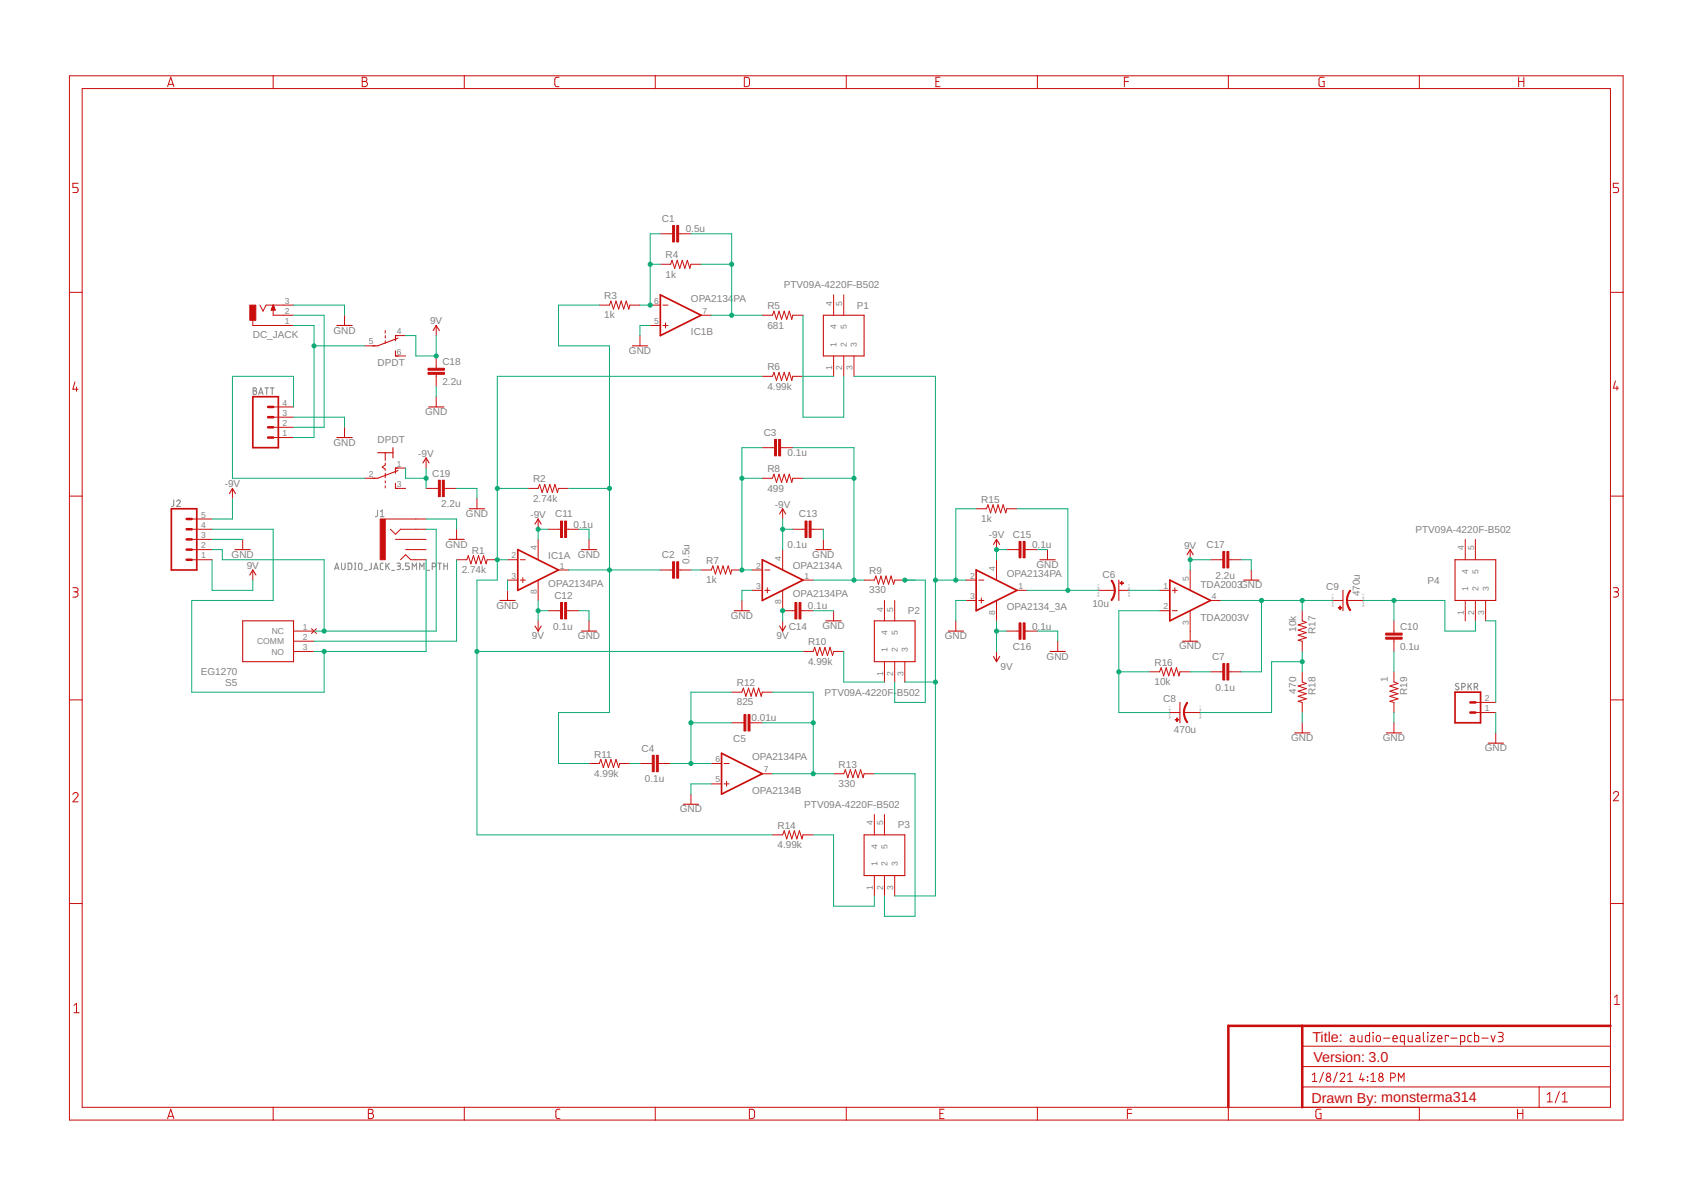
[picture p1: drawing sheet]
<svg xmlns="http://www.w3.org/2000/svg" width="297mm" height="210mm" viewBox="0 0 297 210" stroke-linecap="round" stroke-linejoin="round" font-family="sans-serif">
<g fill="none" stroke="#808080" stroke-width=".18">
<path d="M44.5 68.1l.4 .1 .1 .1-.2 .3 .3 .3-.2 .4h-.4zM44.5 68.6h.3M45.4 69.3l.4-1.2 .4 1.2M45.6 69h.5M46.5 68.1h.7M46.9 68.1v1.2M47.5 68.1h.6M47.8 68.1v1.2M30.5 87.8v1l-.4 .2M31 88.1a.31 .31 0 0 1 .5-.3 .31 .31 0 0 1 .1 .5l-.6 .7h.7M58.9 99.8h.6M60 98.9v1l.2 .2 .4-.2v-1"/>
<path d="M61.2 98.9h.4l.2 .2v.6l-.2 .3-.4 .1zM62.3 98.9h.2M62.4 98.9v1.2M63.1 99l.3-.1 .2 .2v.8l-.2 .2-.3-.1-.2-.3zM65.2 98.9v1l-.4 .2M65.7 99.8h.6M66.3 89.6v1l-.4 .2M66.8 90.8h.7M66.8 89.9l.3-.3v1.2M67.3 98.9h-.3l-.2 .3v.7l.5 .2M67.8 98.9v1.2M68 99.4l.4 .7"/>
<path d="M68.4 98.9l-.6 .7M69.7 98.9h.5l.1 .2-.1 .3h-.4M70 99.4l.3 .3v.2l-.6 .2M70.8 100v.1zM71.9 98.9h-.7v.5h.4a.32 .32 0 0 1 .3 .3 .32 .32 0 0 1-.3 .4h-.4M75.9 99.5h.5l.2-.2-.1-.3-.6-.1v1.2M76.9 98.9h.7M77.2 98.9v1.2M78 99.4h.6M78 98.9v1.2M78.6 98.9v1.2M58.8 100.1l.4-1.2 .3 1.2"/>
<path d="M62.3 100.1h.2M64 100.2h.5M65.7 100.1l.3-1.2 .4 1.2M68.8 100.2h.5M72.4 100.1v-1.2l.4 .6 .4-.6v1.2M73.7 100.1v-1.2l.4 .6 .4-.6v1.2M75 100.2h.5M256.2 120.1h-.4l-.1 .2 .5 .4a.31 .31 0 0 1-.1 .5 .31 .31 0 0 1-.4-.2M256.8 120.7l.5-.2v-.4l-.5-.1v1.2M257.9 120v1.2M258.1 120.5l.4 .7M258.5 120l-.6 .7"/>
<path d="M259 120.7l.5-.2v-.4l-.5-.1v1.2M259.3 120.7l.3 .5"/>
</g>
<g fill="none" stroke="#c90d0c" stroke-width=".19">
<path d="M59.2 57.2h2.7M69.9 59.4l-3.6 1.3h-.9M69.9 58.9h-.4v1M76.1 58.1l.5-.9 .6 .9M144.6 55.4h7.2v7.1h-7.2zM59.2 76.9h2.7M66.3 79.5h2.7M69 78.6v1.8M69.5 61.6v.9h.4M75.3 71.5h2.7M111.1 60.7h2.7M40.3 86.7l.5-.9 .6 .9"/>
<path d="M41.3 96.5h2.7M69.5 84.9v.9h.4M69.9 82.2h-.4v.9M69.9 82.7l-3.6 1.3h-.9M74.3 81.3l.5-.9 .6 .9M78.9 94.7h2.7M82.4 89.4h2.7M94 92.1l.5-.9 .6 .9M102.1 96.5h2.7M136.9 90.3l.6-.9 .5 .9M143.3 96.5h2.7M174.5 95.6l.5-.9 .6 .9"/>
<path d="M182.7 98.3h2.7M208.5 97.4l.6-.9 .5 .9M255.6 98.3h7.1v7.2h-7.1zM42.6 109.1h9v7.1h-9zM43.9 101l.5-.9 .6 .9M87.8 105.5h2.7M94 110l.5 .8 .6-.8M102.1 110.8h2.7M129 107.3h2.7M136.9 110l.6 .8 .5-.8M145.1 109.1h2.7M153.6 109.1h7.1v7.1h-7.1z"/>
<path d="M166.6 110.8h2.6M174.5 115.3l.5 .9 .6-.9M184.4 114.4h2.7M196.5 101.9v3.6M207.7 112.6h2.7M218.5 101.9h2.6M235.9 103.7v3.6M207.3 123.4v3.6M227.4 128.7h2.7M243.5 128.7h2.7M261.4 130.5h2.7M120 141.3h2.7"/>
<path d="M151.8 146.6h7.1v7.2h-7.1z"/>
</g>
<g fill="none" stroke="#c90d0c" stroke-width=".18">
<path d="M12.2 13.3h272.9v183.4h-272.9zM14.4 15.6h268.5v178.9h-268.5zM29.4 15.2l.6-1.6 .5 1.6M29.6 14.8h.8M48 13.3v2.3M63.6 13.6h.5a.37 .37 0 0 1 .4 .3 .37 .37 0 0 1-.4 .4 .46 .46 0 0 1 .5 .5 .46 .46 0 0 1-.5 .4h-.5zM63.6 14.3h.5M81.6 13.3v2.3M98.2 13.6l-.6 .1-.1 .2 .1 1.2 .6 .1M115.1 13.3v2.3M130.7 13.6l.8 .1 .2 1.1a.44 .44 0 0 1-.5 .4h-.5zM148.7 13.3v2.3"/>
<path d="M164.4 14.3h.5M165.1 13.6h-.7v1.6h.7M182.2 13.3v2.3M197.5 14.3h.7M198.2 13.6h-.7v1.6M215.8 13.3v2.3M232.6 13.6h-.5l-.4 .2v1.1l.2 .3h.7v-.9h-.3M249.3 13.3v2.3M266.8 13.6v1.6M266.8 14.3h.9M267.7 13.6v1.6M13.7 32.2h-.9v.7h.6a.46 .46 0 0 1 .3 .5 .46 .46 0 0 1-.3 .4h-.6"/>
<path d="M284.3 32.2h-.9v.7h.6a.46 .46 0 0 1 .3 .5 .46 .46 0 0 1-.3 .4h-.6M12.2 51.4h2.2M44.4 56.3v.9h7.2M45.7 53.6l.5 1.1 .5-1.1h4.9M47.7 54.4h.6M47.7 54.3h.6M47.8 54.2h.4M47.8 54.1h.4M47.8 54h.4M47.8 54h.3M47.9 53.9h.2M47.9 53.8h.2"/>
<path d="M47.9 53.7h.1M48 53.7h.1M48 53.6v1.8h3.6M48 53.6l.3 .9h-.7zM60.5 55.4v1.8M67.7 58.1v.4M67.7 58.9v.5M67.7 59.9v.4M69.5 58.9h1.7M76.6 57.2v1.7M105.3 53.6h1.8l.2-.7 .5 1.4 .4-1.4 .5 1.4 .4-1.4 .5 1.4 .4-1.4 .4 1.4 .2-.7h1.8M112.4 58.9v1.8"/>
<path d="M114.2 57.2h1.8M114.2 53.6h1.8M116 46.4h1.8l.2-.7 .5 1.4 .5-1.4 .4 1.4 .4-1.4 .5 1.4 .4-1.4 .5 1.4 .2-.7h1.7M116 41.1h2.2M116.4 57.2h.9M116.4 53.6h.9M116.9 56.7v.9M119.2 41.1h2.2M123.1 55.4h1.8M133.9 55.4h1.8l.3-.7 .4 1.4 .4-1.4 .5 1.4 .5-1.4 .4 1.4 .4-1.4 .5 1.4 .2-.7h1.8M146.4 51.8v3.6M148.2 51.8v3.6"/>
<path d="M282.9 51.4h2.2M13.2 67.1l-.4 1.3h.9M13.4 68v.7M48 76.9h3.6M48 75.1h3.6M48 73.3h3.6M48 71.5h3.6M60.5 75.1v1.8M64.1 60.7h1.8M67.7 79.5v1.4M69.5 62.5h1.7M76.6 62.5v2.2"/>
<path d="M76.6 65.8v2.1M76.6 69.7v1.8M133.9 66.1h1.8l.3-.7 .4 1.4 .4-1.4 .5 1.4 .5-1.4 .4 1.4 .4-1.4 .5 1.4 .2-.7h1.8M133.9 78.6h2.1M137.1 78.6h2.2M146.4 62.5v3.6M148.2 62.5v3.6M150 62.5v3.6M283.8 66.9l-.4 1.3h.9M284 67.8v.7M12.2 87.1h2.2M33.7 98.3h3.6"/>
<path d="M33.7 93h3.6M33.7 91.2h3.6M33.7 94.7h3.6M33.7 96.5h3.6M40.8 85.8v1.8M42.6 94.7v1.8M64.1 84h1.8M67.7 81.3v.4l-.6 .3 .6 .4v.3M67.7 83.1v.8M67.7 84.5v.3M67.7 85.3v.4M67.7 91.2h7.1"/>
<path d="M68.6 93l.9 .9 .9-.9h4.4M69.5 85.8h1.7M69.5 82.2h1.7M69.5 94.7h5.3M70.4 98.3l.8-.9 1 .9h2.6M71.2 96.5h3.6M74.8 85.8h2.2M74.8 80.4v1.8M78.1 85.8h2.1M80.2 98.3h1.8l.3-.7 .4 1.4 .5-1.4 .4 1.4 .5-1.4 .4 1.4 .4-1.4 .5 1.4 .2-.7h1.8M80.2 93v1.7M83.8 87.6v1.8"/>
<path d="M89.2 98.3h1.8M91.4 98.3h.9M92.7 85.8h1.8l.3-.7 .4 1.4 .5-1.4 .4 1.4 .5-1.4 .4 1.4 .5-1.4 .4 1.4 .2-.7h1.8M94.5 91.2v1.8M94.5 94.7v3.6M96.3 93h2.2M99.5 93h2.2M103.5 94.7v1.8M133.9 84h1.8l.3-.7 .4 1.4 .4-1.4 .5 1.4 .5-1.4 .4 1.4 .4-1.4 .5 1.4 .2-.7h1.8M137.5 89.4v1.8M137.5 96.5v3.6M139.3 93h2.1"/>
<path d="M142.5 93h2.1M144.6 94.7v1.8M171.5 89.4h1.8l.2-.7 .5 1.4 .4-1.4 .5 1.4 .4-1.4 .5 1.4 .4-1.4 .5 1.4 .1-.7h1.8M175 94.7v1.8M175 98.3v3.6M176.8 96.5h2.2M180.1 96.5h2.1M184 96.5v1.8M209.1 96.5v1.8M212.6 98.3h2.2M215.9 98.3h2.1M257.4 94.7v3.6"/>
<path d="M259.2 94.7v3.6M282.9 87.1h2.2M12.8 103.2h.6a.36 .36 0 0 1 .3 .4 .36 .36 0 0 1-.3 .3h-.4M13.3 103.9a.47 .47 0 0 1 .4 .5 .47 .47 0 0 1-.4 .5h-.5M44.4 100.1v1.8M51.6 114.4h3.6M51.6 110.8h3.6M51.6 112.6h3.6M54.7 110.4l.9 .9M55.6 110.4l-.9 .9M89.2 101.9h1.8M89.2 103.7v1.8"/>
<path d="M91.4 101.9h.9M91.8 101.5v.8M94.5 101.9v3.6M94.5 109.1v1.7M96.3 107.3h2.2M98.1 100.1h1.8M99.5 107.3h2.2M103.5 109.1v1.7M116 100.1h2.2M119.2 100.1h2.2M123.1 100.1h1.8l.3-.7 .5 1.4 .4-1.4 .5 1.4 .4-1.4 .4 1.4 .5-1.4 .5 1.4 .1-.7h1.8M130.3 105.5v1.8"/>
<path d="M132.1 100.1h1.8M132.1 103.7h1.8M134.3 100.1h.9M134.3 103.7h.9M134.8 103.3v.8M137.5 103.7v3.6h2.1M137.5 109.1v1.7M140.7 107.3h2.2M141.1 101.9h1.8M141.1 114.4h1.8l.2-.7 .5 1.4 .4-1.4 .5 1.4 .4-1.4 .5 1.4 .4-1.4 .4 1.4 .2-.7h1.8M146.4 107.3v1.8M151.8 101.9h1.8l.3-.7 .4 1.4 .4-1.4 .5 1.4 .4-1.4 .5 1.4 .4-1.4 .5 1.4 .2-.7h1.7"/>
<path d="M155.4 105.5v3.6M155.4 116.2v3.6M157.2 105.5v3.6M157.2 116.2v3.6M158.9 116.2v3.6M167.9 109.1v1.7M169.7 101.9h1.8M169.7 105.5h1.8M171.9 101.9h.9M171.9 105.5h.9M172.4 105v.9M175 105.5v3.6"/>
<path d="M175 114.4v1.8M176.8 110.8h2.2M178.6 103.7h1.8M180.1 110.8h2.1M185.8 112.6v1.8M193 103.7h2.8M196.5 103.7h1.8M201.9 118h1.8l.3-.7 .4 1.4 .5-1.4 .4 1.4 .4-1.4 .5 1.4 .5-1.4 .4 1.4 .2-.7h1.8M203.7 103.7h1.8M203.7 107.3h1.8M205.9 103.7h.9M205.9 107.3h.9"/>
<path d="M206.4 103.3v.8M209.1 100.1v3.6M209.1 107.3v5.3M212.6 105.5h1.8M212.6 118h2.2M215.9 118h2.1M219.8 100.1v1.8M228.7 107.3v1.8l.8 .2-1.5 .5 1.5 .4-1.5 .5 1.5 .4-1.5 .5 1.5 .4-1.5 .5 .7 .1v1.8M228.7 118v1.8l.8 .3-1.5 .4 1.5 .5-1.5 .4 1.5 .5-1.5 .4 1.5 .4-1.5 .5 .7 .2v1.8M234.1 105.5h1.8M236.6 105.5h2.9M244.9 118v1.8l.7 .3-1.5 .4 1.5 .5-1.5 .4 1.5 .5-1.5 .4 1.5 .4-1.5 .5 .8 .2v1.8"/>
<path d="M244.9 109.1v2.1M244.9 112.3v2.1M257.4 105.5v3.6M259.2 105.5v3.6M261 105.5v3.6M283.4 103.2h.6a.36 .36 0 0 1 .3 .4 .36 .36 0 0 1-.3 .3h-.4M283.9 103.9a.47 .47 0 0 1 .4 .5 .47 .47 0 0 1-.4 .5h-.5M12.2 122.9h2.2M12.8 139.6a.45 .45 0 0 1 .6-.4 .45 .45 0 0 1 .2 .7l-.8 .9h.9M103.5 134.1h1.8l.2-.7 .5 1.4 .4-1.4 .5 1.4 .4-1.4 .5 1.4 .4-1.4 .5 1.4 .1-.7h1.8M112.4 134.1h2.2M115.6 134.1h2.2"/>
<path d="M121.4 139.5v1.8M124.9 137.7h1.8M124.9 134.1h1.8M127.2 137.7h.9M127.2 134.1h.9M127.6 137.2v.9M128.5 121.6h1.8l.3-.7 .4 1.4 .5-1.4 .4 1.4 .5-1.4 .4 1.4 .5-1.4 .4 1.4 .2-.7h1.8M128.5 127h2.2M131.7 127h2.2M133.9 135.9h1.8M146.4 135.9h1.8l.3-.7 .4 1.4 .5-1.4 .4 1.4 .5-1.4 .4 1.4 .5-1.4 .4 1.4 .2-.7h1.8M205.5 125.2h1.8"/>
<path d="M208 125.2h2.8M228.7 127v1.7M244.9 127v1.7M259.2 125.2h3.5M259.2 123.4h3.5M262.7 128.7v1.8M282.9 122.9h2.2M283.4 139.4a.45 .45 0 0 1 .6-.4 .45 .45 0 0 1 .2 .7l-.8 1h.9M12.2 158.7h2.2M135.7 146.6h1.8l.3-.7 .4 1.5 .4-1.5 .5 1.5 .4-1.5 .5 1.5 .4-1.5 .5 1.5 .2-.8h1.8M153.6 143.1v3.5M153.6 153.8v3.6"/>
<path d="M155.4 143.1v3.5M155.4 153.8v3.6M157.2 153.8v3.6M282.9 158.7h2.2M13 176.6l.4-.4v1.7M13 177.9h.9M283.6 175.2l.4-.4v1.6M283.6 176.4h.9M29.4 196.5l.6-1.7 .5 1.7M29.6 196.1h.8M48 194.5v2.2M64.7 194.8h.5a.37 .37 0 0 1 .3 .4 .37 .37 0 0 1-.3 .4 .46 .46 0 0 1 .4 .4 .46 .46 0 0 1-.4 .5h-.5z"/>
<path d="M64.7 195.6h.5M81.6 194.5v2.2M98.4 194.8l-.5 .1-.3 .3 .1 1.1 .2 .2h.5M115.1 194.5v2.2M131.6 194.8l.8 .2 .1 .3v.7a.43 .43 0 0 1-.4 .5h-.5zM148.7 194.5v2.2M165.1 195.6h.6M165.8 194.8h-.7v1.7h.7M182.2 194.5v2.2M198 195.6h.8M198.8 194.8h-.8v1.7M215.8 194.5v2.2"/>
<path d="M228.7 190.9h54.2M228.7 187.3h54.2M228.7 183.8h54.2M230.5 188.8l.4-.3v1.5M230.5 190h.8M232.1 194.8h-.6l-.3 .3-.1 1 .3 .4h.7v-.9h-.3M232.5 188.3l-.7 1.8M234.9 188.3l-.6 1.8M235.4 188.8a.41 .41 0 0 1 .6-.3 .41 .41 0 0 1 .1 .6l-.7 .9h.8M236.7 190h.9M236.7 188.8l.5-.3v1.5M237.2 181.9h.5l.2 .3v.8l-.6-.1-.1-.2v-.2l.7-.1"/>
<path d="M238.5 181.9v.9l.3 .2h.4v-1.1M239.1 188.5l-.3 1.1h.8M239.4 189.3v.7M240.2 189.1l.1 .1zM240.2 189.8h.1zM240.6 181.3v1.7l-.6-.1-.2-.2 .1-.6 .1-.2h.6M240.8 188.8l.4-.3v1.5M240.8 190h.8M241.2 181.3v.1zM241.2 181.9v1.1M241.9 182l.2-.1 .3 .1 .1 .6a.37 .37 0 0 1-.4 .4 .37 .37 0 0 1-.4-.4zM243 182.4h1.1"/>
<path d="M244.3 189.3h.4a.41 .41 0 0 0 .4-.4 .41 .41 0 0 0-.4-.4h-.4v1.5M244.7 182.4h.7a.39 .39 0 0 0-.2-.5 .39 .39 0 0 0-.5 .3v.5l.1 .2 .6 .1M245.6 190v-1.5l.5 .8 .5-.8v1.5M246.7 183l-.7-.1v-.7l.1-.3h.6v1.6M247.4 181.9v.9l.2 .2h.5v-1.1M248.8 181.9l.6 .1v1l-.7-.1v-.4l.7-.1M249.3 194.5v2.2M250 181.3v1.4l.3 .3M250.8 181.3v.1zM250.8 181.9v1.1M251.3 181.9h.8l-.8 1.1h.8M252.5 182.4h.8a.39 .39 0 0 0-.3-.5 .39 .39 0 0 0-.5 .3v.5l.2 .2 .6 .1"/>
<path d="M254.4 182.1v-.2h-.5v1.1M254.9 182.4h1M256.6 183h.5l.2-.2v-.6l-.2-.3h-.5v1.6M258.5 181.9h-.5l-.2 .3 .1 .6 .2 .2h.4M259 181.3v1.7h.6l.2-.3-.1-.7-.7-.1M260.3 182.4h1.1M261.9 181.9l.4 1.1 .3-1.1M263.1 181.3h.6a.37 .37 0 0 1 .4 .4 .37 .37 0 0 1-.4 .4h-.4M263.6 182.1a.46 .46 0 0 1 .5 .4 .46 .46 0 0 1-.5 .5h-.5M266.6 195.6h.9M266.6 194.8v1.7M267.5 194.8v1.7"/>
<path d="M270.4 190.9v3.6M271.8 192.3l.4-.4v1.6M271.8 193.5h.9M273.9 191.7l-.7 2M274.4 193.5h.9M274.4 192.3l.5-.4v1.6"/>
<circle cx="233.4" cy="189.5" r=".41"/>
<circle cx="233.4" cy="188.8" r=".34"/>
<circle cx="242.6" cy="188.8" r=".34"/>
<circle cx="242.6" cy="189.6" r=".42"/>
</g>
<g fill="#c90d0c" stroke="#c90d0c" stroke-width=".18">
<path d="M66.8 91.2h.9v7.1h-.9z"/>
<path d="M118.9 39.6h.3v2.9h-.3z"/>
<path d="M118.2 39.6h.3v2.9h-.3z"/>
<path d="M118.9 98.7h.3v2.9h-.3z"/>
<path d="M118.2 98.7h.3v2.9h-.3z"/>
<path d="M136.8 77.2h.3v2.9h-.3z"/>
<path d="M136.1 77.2h.3v2.9h-.3z"/>
<path d="M115.3 132.7h.3v2.9h-.3z"/>
<path d="M114.6 132.7h.3v2.9h-.3z"/>
<path d="M131.4 125.5h.3v2.9h-.3z"/>
<path d="M130.7 125.5h.3v2.9h-.3z"/>
<path d="M215.5 116.6h.4v2.8h-.4z"/>
<path d="M214.8 116.6h.3v2.8h-.3z"/>
<path d="M243.4 111.9h2.9v.4h-2.9z"/>
<path d="M243.4 111.2h2.9v.3h-2.9z"/>
<path d="M215.5 96.9h.4v2.9h-.4z"/>
<path d="M214.8 96.9h.3v2.9h-.3z"/>
<path d="M99.2 105.8h.3v2.9h-.3z"/>
<path d="M98.5 105.8h.3v2.9h-.3z"/>
<path d="M142.1 91.5h.4v2.9h-.4z"/>
<path d="M141.4 91.5h.4v2.9h-.4z"/>
<path d="M140.4 105.8h.3v2.9h-.3z"/>
<path d="M139.6 105.8h.4v2.9h-.4z"/>
<path d="M179.7 95.1h.4v2.9h-.4z"/>
<path d="M179 95.1h.3v2.9h-.3z"/>
<path d="M179.7 109.4h.4v2.9h-.4z"/>
<path d="M179 109.4h.3v2.9h-.3z"/>
<path d="M99.2 91.5h.3v2.9h-.3z"/>
<path d="M98.5 91.5h.3v2.9h-.3z"/>
<path d="M197 102.1l.1 .6z"/>
<path d="M196.7 102.4l.7 .1z"/>
<path d="M206.7 126.1l.1 .6z"/>
<path d="M206.4 126.4l.7 .1z"/>
<path d="M235.4 106.4v.7z"/>
<path d="M235.1 106.7l.6 .1z"/>
<path d="M43.9 53.6h1v2.7h-1z"/>
<path d="M75.2 65.4h2.9v.3h-2.9z"/>
<path d="M75.2 64.7h2.9v.3h-2.9z"/>
<path d="M77.7 84.3h.3v2.9h-.3z"/>
<path d="M77 84.3h.3v2.9h-.3z"/>
</g>
<path d="M116 51.8l7.1 3.6-7.1 3.5zM44.4 69.7h4.5v8.9h-4.5zM30.1 89.4h4.5v10.7h-4.5zM91 96.5l7.1 3.6-7.1 3.6zM133.9 98.3l7.2 3.6-7.2 3.6zM171.5 100.1l7.1 3.6-7.1 3.6zM205.5 101.9l7.1 3.6-7.1 3.6zM126.7 132.3l7.2 3.6-7.2 3.6zM255.6 121.6h4.5v5.4h-4.5z" fill="none" stroke="#c90d0c" stroke-width=".3"/>
<g fill="#c90d0c" stroke="#c90d0c" stroke-width=".18">
<path d="M195.7 103.7h.2v.2a2.71 2.71 0 0 1-.6 1.6l-.1-.1a3.1 3.1 0 0 0 .5-1.7z" fill-rule="evenodd"/>
<path d="M195.2 102l.1-.1 .2 .2a2.68 2.68 0 0 1 .4 1.6h-.2a2.85 2.85 0 0 0-.5-1.7z" fill-rule="evenodd"/>
<path d="M208.5 123.4l.1 .1a2.85 2.85 0 0 0-.5 1.7h-.2l.1-.8z" fill-rule="evenodd"/>
<path d="M207.9 125.2h.2a2.85 2.85 0 0 0 .5 1.7l-.1 .1-.4-.7z" fill-rule="evenodd"/>
<path d="M237.2 103.7l.1 .1a2.85 2.85 0 0 0-.6 1.7h-.2l.1-.7z" fill-rule="evenodd"/>
<path d="M236.5 105.5h.2a2.85 2.85 0 0 0 .6 1.7l-.2 .1-.1-.2a2.68 2.68 0 0 1-.5-1.6z" fill-rule="evenodd"/>
</g>
<g fill="none" stroke="#c90d0c" stroke-width=".44">
<path d="M47.1 73.3h.9M47.1 75.1h.9M47.1 76.9h.9M47.1 71.5h.9M32.8 94.7h.9M32.8 96.5h.9M32.8 98.3h.9M32.8 91.2h.9M32.8 93h.9M258.3 123.4h.9M258.3 125.2h.9M228.7 180.2v14.3"/>
<path d="M282.9 180.2h-67.1v14.3"/>
</g>
<g fill="none" stroke="#0dab76" stroke-width=".18">
<path d="M51.6 57.2h3.6v19.7h-3.6M51.6 53.6h8.9v1.8M51.6 55.4h5.3v19.7h-5.3M71.2 58.9h1.8v3.6h3.6v-3.6M105.3 53.6h-7.2v7.1h9v64.5h-9v8.9h5.4M114.2 57.2h-1.8v1.7M114.2 46.4h1.8M116 41.1h-1.8v12.5h-1.8M121.4 41.1h7.1v14.3M123.1 46.4h5.4M124.9 55.4h9M141.1 55.4v17.9h7.1v-7.2"/>
<path d="M51.6 71.5v-5.4h-10.8v17.9h23.3M51.6 73.3h8.9v1.8M55.2 60.7h8.9M76.6 67.9v1.8M133.9 78.6h-3.6v21.5h1.8M133.9 66.1h-46.5v35.8h-3.6v44.7h51.9M139.3 78.6h10.7v23.3M141.1 66.1h5.3M150 66.1h14.3v91.3h-7.1M37.3 93h10.7v12.5h-14.3v16.1h23.2v-7.2M37.3 96.5h1.8v1.8h17.8v12.5M37.3 98.3v5.4h7.1v-1.8"/>
<path d="M37.3 94.7h5.3M40.8 87.6v3.6h-3.5M71.2 82.2v1.8h3.6M74.8 93h1.8v17.8h-21.4M74.8 82.2v3.6M74.8 98.3v16.1h-19.6M74.8 91.2h5.4v1.8M80.2 98.3v14.3h-25M80.2 85.8h3.6v1.8M87.4 98.3h1.8M87.4 85.8h5.3M96.3 93h-1.8v1.7"/>
<path d="M99.9 85.8h7.2M101.7 93h1.8v1.7M130.3 84h3.6M137.5 93h1.8M137.5 91.2v5.3M141.1 84h8.9M144.6 93v1.7M171.5 89.4h-3.6v12.5M176.8 96.5h-1.8v1.8M178.6 89.4h9v14.3M182.2 96.5h1.8M212.6 98.3h-3.5v1.8"/>
<path d="M218 98.3h1.8v1.8M83.8 114.4h57.3M89.2 101.9v1.8M94.5 105.5v3.6M94.5 107.3h1.8M99.9 100.1h16.1M101.7 107.3h1.8v1.8M121.4 100.1h1.7M132.1 103.7h-1.8v1.8M137.5 107.3v1.8M142.9 107.3h3.5M142.9 101.9h8.9"/>
<path d="M148.2 114.4v5.4h7.2M158.9 101.9h3.6v21.5h-5.3v-3.6M158.9 119.8h5.4M164.3 101.9h5.4M169.7 105.5h-1.8v3.6M175 109.1v5.3M175 110.8h1.8M180.4 103.7h12.6M182.2 110.8h3.6v1.8M196.5 118h5.4M198.3 103.7h5.4M203.7 107.3h-7.2v17.9h9"/>
<path d="M209.1 118h3.5M214.4 105.5h19.7M221.6 105.5v12.5h-3.6M228.7 105.5v1.8M228.7 114.4v3.6M228.7 116.2h-5.3v9h-12.6M239.5 105.5h14.3v5.3h5.4v-1.7M244.9 105.5v3.6M244.9 114.4v3.6M261 109.1h1.7v14.3M110.6 134.1h1.8M117.8 134.1h7.1"/>
<path d="M121.4 127h7.1M124.9 137.7h-3.5v1.8M128.5 121.6h-7.1v12.5M133.9 127h9M135.7 121.6h7.2v14.3M135.7 135.9h10.7M153.6 135.9h7.1v25.1h-5.3v-3.6M228.7 125.2v1.8M244.9 125.2v1.8M262.7 125.2v3.5M142.9 146.6h3.5v12.6h7.2v-1.8"/>
</g>
<g fill="#0dab76" stroke="#0dab76" stroke-width=".18">
<circle cx="94.5" cy="93" r=".36"/>
<circle cx="175" cy="96.5" r=".36"/>
<circle cx="137.5" cy="93" r=".36"/>
<circle cx="74.8" cy="84" r=".36"/>
<circle cx="87.4" cy="98.3" r=".36"/>
<circle cx="87.4" cy="85.8" r=".36"/>
<circle cx="83.8" cy="114.4" r=".36"/>
<circle cx="114.2" cy="53.6" r=".36"/>
<circle cx="114.2" cy="46.4" r=".36"/>
<circle cx="128.5" cy="55.4" r=".36"/>
<circle cx="128.5" cy="46.4" r=".36"/>
<circle cx="130.3" cy="100.1" r=".36"/>
<circle cx="130.3" cy="84" r=".36"/>
<circle cx="164.3" cy="101.9" r=".36"/>
<circle cx="167.9" cy="101.9" r=".36"/>
<circle cx="164.3" cy="119.8" r=".36"/>
<circle cx="150" cy="84" r=".36"/>
<circle cx="150" cy="101.9" r=".36"/>
<circle cx="107.1" cy="100.1" r=".36"/>
<circle cx="107.1" cy="85.8" r=".36"/>
<circle cx="121.4" cy="134.1" r=".36"/>
<circle cx="121.4" cy="127" r=".36"/>
<circle cx="142.9" cy="127" r=".36"/>
<circle cx="142.9" cy="135.9" r=".36"/>
<circle cx="94.5" cy="107.3" r=".36"/>
<circle cx="137.5" cy="107.3" r=".36"/>
<circle cx="175" cy="110.8" r=".36"/>
<circle cx="209.1" cy="98.3" r=".36"/>
<circle cx="76.6" cy="62.5" r=".36"/>
<circle cx="158.9" cy="101.9" r=".36"/>
<circle cx="187.6" cy="103.7" r=".36"/>
<circle cx="196.5" cy="118" r=".36"/>
<circle cx="221.6" cy="105.5" r=".36"/>
<circle cx="228.7" cy="105.5" r=".36"/>
<circle cx="244.9" cy="105.5" r=".36"/>
<circle cx="55.2" cy="60.7" r=".36"/>
<circle cx="56.9" cy="114.4" r=".36"/>
<circle cx="56.9" cy="110.8" r=".36"/>
<circle cx="228.7" cy="116.2" r=".36"/>
</g>
<g font-size="2.5" fill="#c90d0c">
<text x="230.5" y="183">Title:</text>
<text x="230.7" y="186.5">Version: 3.0</text>
<text x="230.4" y="193.7">Drawn By: monsterma314</text>
</g>
<g font-size="1.8" fill="#808080">
<text x="116.3" y="39">C1</text>
<text x="120.4" y="40.8">0.5u</text>
<text x="116.9" y="45.4">R4</text>
<text x="106.2" y="52.5">R3</text>
<text x="116.9" y="48.8">1k</text>
<text x="121.4" y="53">OPA2134</text>
<text x="128.9" y="53">PA</text>
<text x="137.7" y="50.6">PTV09A-4220F-B502</text>
<text x="44.4" y="59.3">DC_JACK</text>
<text x="58.6" y="58.6">GND</text>
<text x="75.5" y="57">9V</text>
<text x="106.2" y="55.9">1k</text>
<text x="121.4" y="58.9">IC1B</text>
<text x="134.8" y="57.7">681</text>
<text x="134.8" y="54.3">R5</text>
<text x="150.5" y="54.2">P1</text>
<text x="66.3" y="64.3">DPDT</text>
<text x="77.7" y="64.1">C18</text>
<text x="110.5" y="62.2">GND</text>
<text x="134.8" y="65.1">R6</text>
<text x="77.7" y="67.6">2.2u</text>
<text x="134.8" y="68.4">4.99k</text>
<text x="66.3" y="77.7">DPDT</text>
<text x="74.7" y="72.9">GND</text>
<text x="134.2" y="76.6">C3</text>
<text x="58.6" y="78.3">GND</text>
<text x="73.5" y="80.2">-9V</text>
<text x="75.9" y="83.7">C19</text>
<text x="134.8" y="83">R8</text>
<text x="138.3" y="80.2">0.1u</text>
<text x="39.5" y="85.6">-9V</text>
<text x="77.5" y="89.1">2.2u</text>
<text x="93.6" y="88.1">2.74k</text>
<text x="93.6" y="84.7">R2</text>
<text x="134.8" y="86.3">499</text>
<text x="136.1" y="89.2">-9V</text>
<text x="172.4" y="88.3">R15</text>
<text x="81.8" y="90.8">GND</text>
<text x="93.2" y="91">-9V</text>
<text x="97.5" y="90.9">C11</text>
<text x="100.8" y="92.7">0.1u</text>
<text x="140.3" y="90.9">C13</text>
<text x="172.4" y="91.7">1k</text>
<text x="173.7" y="94.6">-9V</text>
<text x="177.9" y="94.5">C15</text>
<text x="248.7" y="93.6">PTV09A-4220F-B502</text>
<text x="40.7" y="98">GND</text>
<text x="43.3" y="99.9">9V</text>
<text x="78.3" y="96.2">GND</text>
<text x="81.1" y="100.6">2.74k</text>
<text x="82.9" y="97.3">R1</text>
<text x="96.3" y="98.2">IC1A</text>
<text x="101.5" y="98">GND</text>
<text x="116.3" y="98.1">C2</text>
<text x="121.1" y="99" transform="rotate(-90 121.1 99)">0.5u</text>
<text x="124.1" y="99.1">R7</text>
<text x="138.3" y="96.3">0.1u</text>
<text x="139.3" y="100">OPA2134A</text>
<text x="142.7" y="98">GND</text>
<text x="152.7" y="100.8">R9</text>
<text x="176.8" y="101.4">OPA2134PA</text>
<text x="181.3" y="96.3">0.1u</text>
<text x="182.1" y="99.8">GND</text>
<text x="193.7" y="101.5">C6</text>
<text x="208" y="96.4">9V</text>
<text x="211.9" y="96.3">C17</text>
<text x="213.5" y="101.6">2.2u</text>
<text x="87.2" y="106.9">GND</text>
<text x="96.3" y="103.2">OPA2134PA</text>
<text x="97.4" y="105.2">C12</text>
<text x="124.1" y="102.4">1k</text>
<text x="139.3" y="104.9">OPA2134PA</text>
<text x="141.9" y="107">0.1u</text>
<text x="152.7" y="104.2">330</text>
<text x="159.5" y="107.9">P2</text>
<text x="176.8" y="107.2">OPA2134_3A</text>
<text x="191.9" y="106.6">10u</text>
<text x="210.9" y="103.2">TDA2003GND</text>
<text x="232.9" y="103.6">C9</text>
<text x="238.9" y="104.8" transform="rotate(-90 238.9 104.8)">470u</text>
<text x="250.7" y="102.5">P4</text>
<text x="93.4" y="112.3">9V</text>
<text x="97.2" y="110.6">0.1u</text>
<text x="101.5" y="112.3">GND</text>
<text x="128.4" y="108.7">GND</text>
<text x="136.4" y="112.3">9V</text>
<text x="138.6" y="110.6">C14</text>
<text x="141.9" y="113.4">R10</text>
<text x="144.5" y="110.5">GND</text>
<text x="166" y="112.3">GND</text>
<text x="181.3" y="110.6">0.1u</text>
<text x="210.9" y="109.1">TDA2003V</text>
<text x="227.7" y="111" transform="rotate(-90 227.7 111)">10k</text>
<text x="231.1" y="111.4" transform="rotate(-90 231.1 111.4)">R17</text>
<text x="245.9" y="110.6">C10</text>
<text x="35.3" y="118.6">EG1270</text>
<text x="141.9" y="116.8">4.99k</text>
<text x="175.8" y="117.6">9V</text>
<text x="177.9" y="114.2">C16</text>
<text x="183.8" y="115.9">GND</text>
<text x="202.8" y="117">R16</text>
<text x="207.1" y="114.1">GND</text>
<text x="212.9" y="115.9">C7</text>
<text x="243.8" y="119.9" transform="rotate(-90 243.8 119.9)">1</text>
<text x="245.9" y="114.2">0.1u</text>
<text x="39.6" y="120.4">S5</text>
<text x="129.4" y="123.9">825</text>
<text x="129.4" y="120.5">R12</text>
<text x="144.9" y="122.2">PTV09A-4220F-</text>
<text x="157.5" y="122.2">B502</text>
<text x="202.8" y="120.3">10k</text>
<text x="204.3" y="123.3">C8</text>
<text x="213.5" y="121.3">0.1u</text>
<text x="227.7" y="121.8" transform="rotate(-90 227.7 121.8)">470</text>
<text x="231.1" y="122.1" transform="rotate(-90 231.1 122.1)">R18</text>
<text x="247.2" y="122.1" transform="rotate(-90 247.2 122.1)">R19</text>
<text x="128.8" y="130.3">C5</text>
<text x="132" y="126.7">0.01u</text>
<text x="206.2" y="128.8">470u</text>
<text x="226.8" y="130.2">GND</text>
<text x="242.9" y="130.2">GND</text>
<text x="260.8" y="132">GND</text>
<text x="104.4" y="136.4">4.99k</text>
<text x="104.4" y="133.1">R11</text>
<text x="112.7" y="132.1">C4</text>
<text x="113.3" y="137.4">0.1u</text>
<text x="132.1" y="133.6">OPA2134PA</text>
<text x="147.3" y="134.8">R13</text>
<text x="119.4" y="142.7">GND</text>
<text x="132.1" y="139.4">OPA2134B</text>
<text x="141.3" y="141.9">PTV09A-4220F-B502</text>
<text x="147.3" y="138.2">330</text>
<text x="136.6" y="149">4.99k</text>
<text x="136.6" y="145.6">R14</text>
<text x="157.7" y="145.5">P3</text>
</g>
<g font-size="1.5" fill="#808080">
<text x="50" y="53.3">3</text>
<text x="114.9" y="53.3">6</text>
<text x="146.2" y="53.7" transform="rotate(-90 146.2 53.7)">4</text>
<text x="148" y="53.7" transform="rotate(-90 148 53.7)">5</text>
<text x="50" y="56.9">1</text>
<text x="50" y="55.1">2</text>
<text x="69.7" y="58.7">4</text>
<text x="114.9" y="56.9">5</text>
<text x="123.4" y="55.1">7</text>
<text x="147" y="57.8" transform="rotate(-90 147 57.8)">4</text>
<text x="148.8" y="57.8" transform="rotate(-90 148.8 57.8)">5</text>
<text x="64.8" y="60.5">5</text>
<text x="69.7" y="62.3">6</text>
<text x="146.2" y="65" transform="rotate(-90 146.2 65)">1</text>
<text x="147" y="60.9" transform="rotate(-90 147 60.9)">1</text>
<text x="148" y="65" transform="rotate(-90 148 65)">2</text>
<text x="148.7" y="60.9" transform="rotate(-90 148.7 60.9)">2</text>
<text x="149.8" y="65" transform="rotate(-90 149.8 65)">3</text>
<text x="150.5" y="60.9" transform="rotate(-90 150.5 60.9)">3</text>
<text x="49.6" y="71.2">4</text>
<text x="49.6" y="76.6">1</text>
<text x="49.6" y="74.8">2</text>
<text x="49.6" y="73">3</text>
<text x="64.8" y="83.8">2</text>
<text x="69.7" y="82">1</text>
<text x="69.7" y="85.5">3</text>
<text x="35.3" y="94.5">3</text>
<text x="35.3" y="92.7">4</text>
<text x="35.3" y="90.9">5</text>
<text x="35.3" y="98.1">1</text>
<text x="35.3" y="96.3">2</text>
<text x="89.9" y="98.1">2</text>
<text x="89.9" y="101.7">3</text>
<text x="94.3" y="96.7" transform="rotate(-90 94.3 96.7)">4</text>
<text x="98.4" y="99.9">1</text>
<text x="132.8" y="99.9">2</text>
<text x="137.2" y="98.5" transform="rotate(-90 137.2 98.5)">4</text>
<text x="141.3" y="101.7">1</text>
<text x="170.4" y="101.7">2</text>
<text x="174.8" y="100.3" transform="rotate(-90 174.8 100.3)">4</text>
<text x="257.1" y="96.7" transform="rotate(-90 257.1 96.7)">4</text>
<text x="257.9" y="100.8" transform="rotate(-90 257.9 100.8)">4</text>
<text x="258.9" y="96.7" transform="rotate(-90 258.9 96.7)">5</text>
<text x="259.7" y="100.8" transform="rotate(-90 259.7 100.8)">5</text>
<text x="94.3" y="104.4" transform="rotate(-90 94.3 104.4)">8</text>
<text x="132.8" y="103.4">3</text>
<text x="137.2" y="106.2" transform="rotate(-90 137.2 106.2)">8</text>
<text x="155.1" y="107.4" transform="rotate(-90 155.1 107.4)">4</text>
<text x="156.9" y="107.4" transform="rotate(-90 156.9 107.4)">5</text>
<text x="170.4" y="105.2">3</text>
<text x="174.8" y="108" transform="rotate(-90 174.8 108)">8</text>
<text x="178.9" y="103.4">1</text>
<text x="204.4" y="107">2</text>
<text x="204.4" y="103.4">1</text>
<text x="208.8" y="102" transform="rotate(-90 208.8 102)">5</text>
<text x="212.9" y="105.2">4</text>
<text x="257.1" y="108" transform="rotate(-90 257.1 108)">1</text>
<text x="257.9" y="103.8" transform="rotate(-90 257.9 103.8)">1</text>
<text x="258.9" y="108" transform="rotate(-90 258.9 108)">2</text>
<text x="259.7" y="103.8" transform="rotate(-90 259.7 103.8)">2</text>
<text x="260.7" y="108" transform="rotate(-90 260.7 108)">3</text>
<text x="261.5" y="103.8" transform="rotate(-90 261.5 103.8)">3</text>
<text x="45.2" y="113.2">COMM</text>
<text x="47.7" y="111.4">NC</text>
<text x="53.2" y="110.6">1</text>
<text x="53.2" y="112.4">2</text>
<text x="155.9" y="111.5" transform="rotate(-90 155.9 111.5)">4</text>
<text x="157.7" y="111.5" transform="rotate(-90 157.7 111.5)">5</text>
<text x="208.8" y="109.7" transform="rotate(-90 208.8 109.7)">3</text>
<text x="47.7" y="115">NO</text>
<text x="53.2" y="114.2">3</text>
<text x="155.1" y="118.7" transform="rotate(-90 155.1 118.7)">1</text>
<text x="155.9" y="114.6" transform="rotate(-90 155.9 114.6)">1</text>
<text x="156.9" y="118.7" transform="rotate(-90 156.9 118.7)">2</text>
<text x="157.7" y="114.6" transform="rotate(-90 157.7 114.6)">2</text>
<text x="158.7" y="118.7" transform="rotate(-90 158.7 118.7)">3</text>
<text x="159.5" y="114.6" transform="rotate(-90 159.5 114.6)">3</text>
<text x="260.8" y="124.9">1</text>
<text x="260.8" y="123.1">2</text>
<text x="125.7" y="133.9">6</text>
<text x="125.7" y="137.4">5</text>
<text x="134.1" y="135.7">7</text>
<text x="153.3" y="145" transform="rotate(-90 153.3 145)">4</text>
<text x="154.1" y="149.1" transform="rotate(-90 154.1 149.1)">4</text>
<text x="155.1" y="145" transform="rotate(-90 155.1 145)">5</text>
<text x="155.9" y="149.1" transform="rotate(-90 155.9 149.1)">5</text>
<text x="154.1" y="152.1" transform="rotate(-90 154.1 152.1)">1</text>
<text x="155.9" y="152.1" transform="rotate(-90 155.9 152.1)">2</text>
<text x="157.7" y="152.1" transform="rotate(-90 157.7 152.1)">3</text>
<text x="153.3" y="156.3" transform="rotate(-90 153.3 156.3)">1</text>
<text x="155.1" y="156.3" transform="rotate(-90 155.1 156.3)">2</text>
<text x="156.9" y="156.3" transform="rotate(-90 156.9 156.3)">3</text>
</g>
<g font-size=".4" fill="#808080">
<text x="193.1" y="104.9" transform="rotate(-90 193.1 104.9)">SpiceOrder 2</text>
<text x="198.5" y="104.9" transform="rotate(-90 198.5 104.9)">SpiceOrder 1</text>
<text x="234.3" y="106.7" transform="rotate(-90 234.3 106.7)">SpiceOrder 1</text>
<text x="239.6" y="106.7" transform="rotate(-90 239.6 106.7)">SpiceOrder 2</text>
<text x="205.6" y="126.3" transform="rotate(-90 205.6 126.3)">SpiceOrder 1</text>
<text x="211" y="126.3" transform="rotate(-90 211 126.3)">SpiceOrder 2</text>
</g>
</svg>
